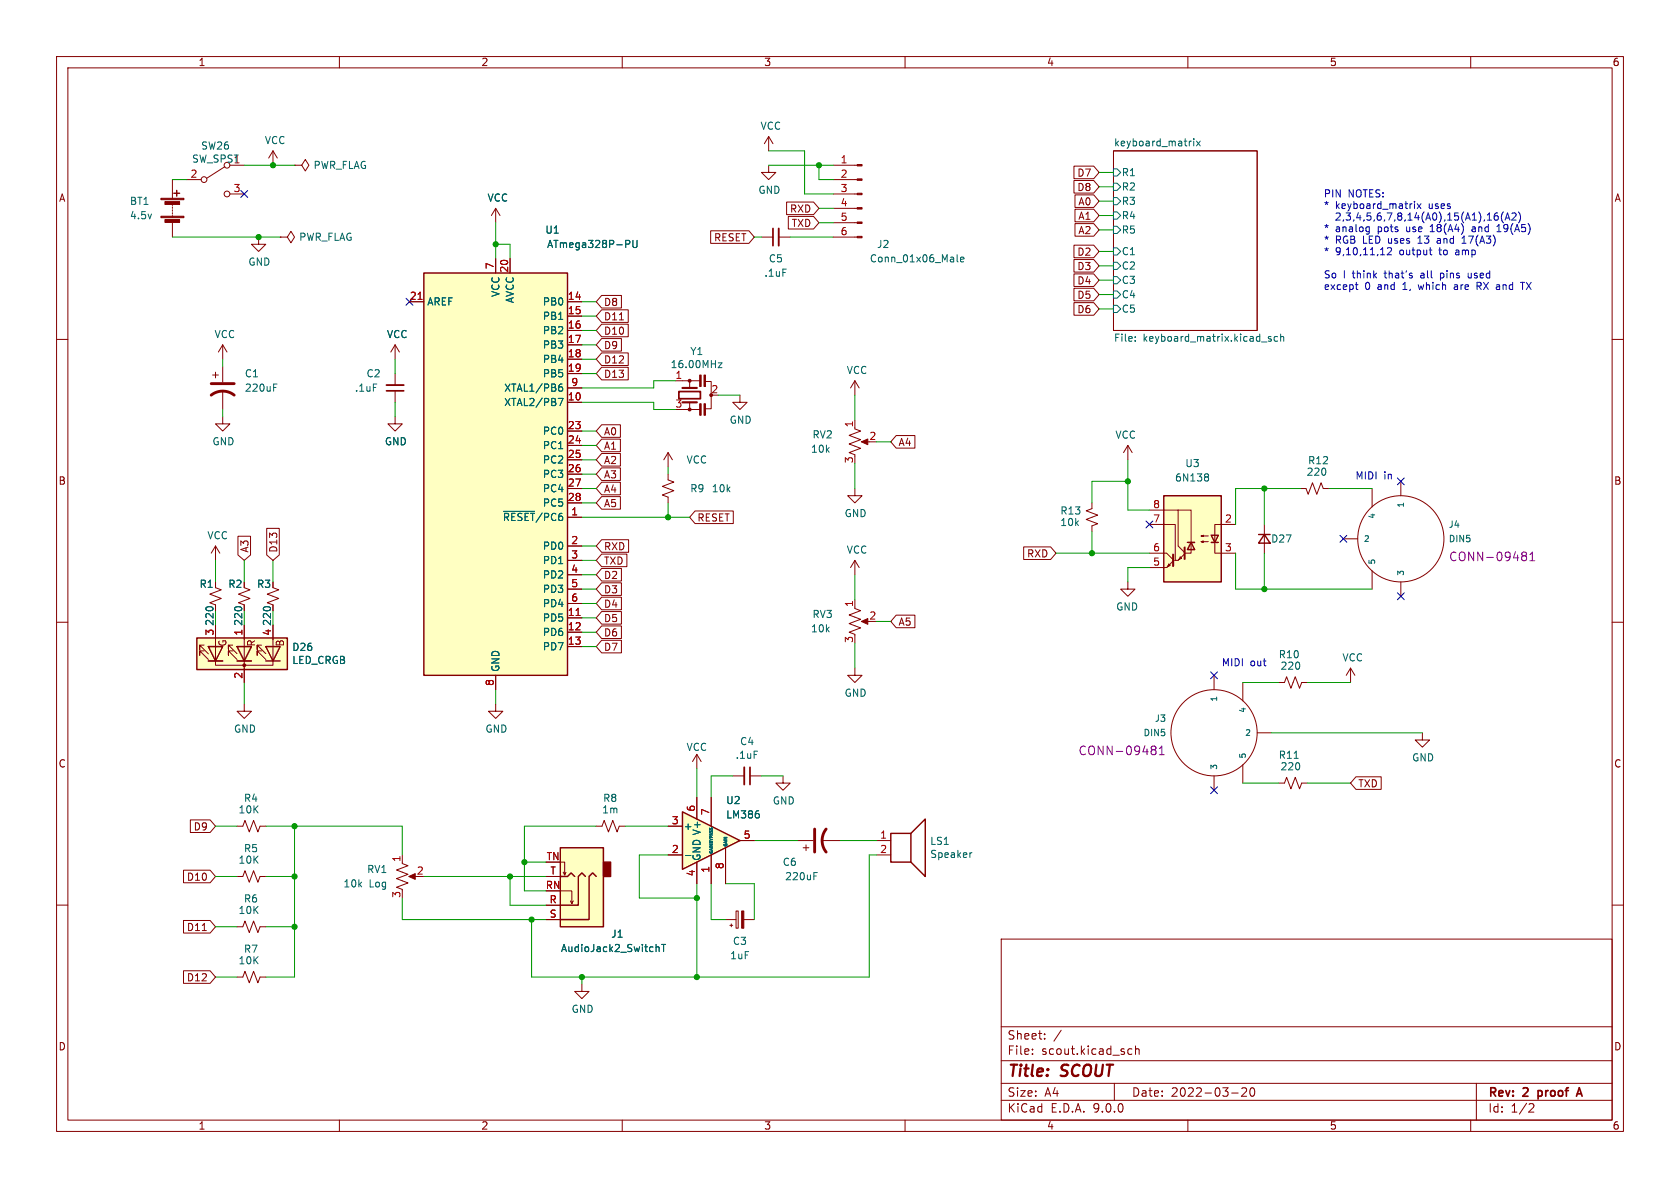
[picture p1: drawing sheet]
<svg xmlns="http://www.w3.org/2000/svg" width="297mm" height="210mm" viewBox="0 0 297 210" stroke-linecap="round" stroke-linejoin="round" font-family="sans-serif">
<g fill="none" stroke="#840000" stroke-width=".18">
<path d="M10 10h277v190h-277zM12 12h273v186h-273zM60 10v2M110 10v2M160 10v2M210 10v2M260 10v2M196.8 26.7h25.4v31.7h-25.4zM10 60h2M130.8 69.9v1.2h1.3l-1.3 1.3-1.3-1.3h1.3M285 60h2M38.1 96.5l-.8 1.3"/>
<path d="M38.1 96.5l.8 1.3M38.1 96.5v2.6M118.1 83.8v1l1 .4-2 .8 2 .7-2 .8 1 .4v1M118.1 80l-.8 1.3M118.1 80l.8 1.3M118.1 80v2.6M151.1 86.4v1.2h1.3l-1.3 1.3-1.2-1.3h1.2M151.1 99.1l-.7 1.2M151.1 99.1l.8 1.2M151.1 99.1v2.5M223.5 92.7v5.1M229.9 86.4h1l.4 1 .7-2.1 .8 2.1 .8-2.1 .3 1.1h1"/>
<path d="M237.5 95.3h2.5M242.6 86.4v3.2M247.6 85.1v2.5M10 110h2M242.6 100.9v3.2M247.6 102.9v2.5M285 110h2M141 148.6h2.8M142 149.9h1M142.5 149.4v1M145.3 148.6h3.3M10 160h2"/>
<path d="M102.9 174v1.3h1.2l-1.2 1.2-1.3-1.2h1.3M177 166h108v32h-108zM285 160h2M60 198v2M110 198v2M160 198v2M177 194.5h108M177 191.5h108M177 187.5h108M177 181.5h108M182.5 186.3v.1M182.5 185.5v.1"/>
<path d="M184.7 183.6v.1M184.7 182.8v.1M187.6 182.1l-1.3 2M197 191.5v3M199.5 186.3h.6M199.5 185.5h.6M200.7 185.5l.3-.1 .3 .1 .1 .9M200.7 184.9v1.5M210 198v2M217.7 193.2h1.2M219.5 192.4l.6-.1 .2 .1 .1 .3-.9 1.1h.9M221.1 192.4l.2-.1a.81 .81 0 0 1 .6 .6 .81 .81 0 0 1-.3 .8l-.1 .1a.81 .81 0 0 1-.4-1.4z"/>
<path d="M260 198v2M261 191.5v6.5M270.5 195.1l.5 .1 .2 .3-1 1.1h1"/>
<circle cx="247.6" cy="95.2" r="7.6"/>
</g>
<path d="M271.9 192.8v1.5M271.9 193.7l.2 .1M272.1 192.8l-.2 .1M278.7 193.8l.5-1.5 .5 1.5M278.8 193.4h.8" fill="none" stroke="#840000" stroke-width=".3"/>
<g fill="none" stroke="#006464" stroke-width=".18">
<path d="M196.8 29.8h.7l.6 .7-.6 .6h-.7zM196.8 32.4h.7l.6 .6-.6 .7h-.7zM196.8 34.9h.7l.6 .7-.6 .6h-.7zM196.8 37.5h.7l.6 .6-.6 .6h-.7zM210.5 24.9h.1M211 24.5v.1M211 24.9v.9M211.5 24.9l.7 .9M212.2 24.9l-.7 .9M196.8 43.8h.7l.6 .7-.6 .6h-.7zM196.8 46.4h.7l.6 .6-.6 .6h-.7zM196.8 48.9h.7l.6 .6-.6 .7h-.7z"/>
<path d="M196.8 51.4h.7l.6 .7-.6 .6h-.7zM196.8 54h.7l.6 .6-.6 .6h-.7zM196.8 40h.7l.6 .6-.6 .7h-.7zM200.7 59.5v.2M224.7 59.5h-.3l-.2 .2 .1 .1 .4 .2v.3h-.5M225.9 59.5h-.4l-.2 .2 .1 .6h.5M226.4 59.6l.2-.1h.3v.8M226.4 59.1v1.2M200.7 60.2v.1M143.9 154.9h.4M143.9 154.2h.6"/>
</g>
<path d="M144 146.6v4M146 146.6a3.3 3.3 0 0 0 0 4" fill="none" stroke="#840000" stroke-width=".51"/>
<path d="M269.2 98.2l.1 .1M269.2 97.7l.4-.1 .2 .1 .1 .3-.3 .3M269.3 98.3h.3M269.3 98.3h-.1M269.6 98.3l.3 .2-.1 .5-.2 .1-.4-.1M270.5 99.1h.8M270.5 98l.4-.4v1.5" fill="none" stroke="#840084" stroke-width=".18"/>
<path d="M222.5 94.5h2M223.5 94.5l1 1.5h-2z" fill="none" stroke="#840000" stroke-width=".25"/>
<path d="M120.6 143.5l10.2 5.1-10.2 5.1z" fill="#ffffc2"/>
<path d="M120.6 143.5l10.2 5.1-10.2 5.1zM157.5 147.3h3.5v5.1h-3.5zM161 147.3l2.6-2.5v10.1l-2.6-2.5" fill="none" stroke="#840000" stroke-width=".25"/>
<path d="M105.4 146.1h1l.4-1.1 .8 2.1 .7-2.1 .8 2.1 .4-1h1M118.1 146.1h2.5M118.1 151.1h2.5M123.2 141v3.8M123.2 152.4v3.8M125.7 141v5.1M125.7 151.1v5.1M128.3 149.9v6.3M130.8 148.6h2.5M154.9 151.1h2.6M154.9 148.6h2.6" fill="none" stroke="#840000" stroke-width=".18"/>
<path d="M121.2 151.2h.9M134.2 143.9v.6M171.8 150.7l-.3 .2" fill="none" stroke="#006464" stroke-width=".18"/>
<path d="M74.9 48.3h25.4v71.1h-25.4z" fill="#ffffc2"/>
<path d="M74.9 48.3h25.4v71.1h-25.4z" fill="none" stroke="#840000" stroke-width=".25"/>
<g fill="none" stroke="#840000" stroke-width=".18">
<path d="M135.9 29.2v1.3h1.3l-1.3 1.3-1.3-1.3h1.3M72.4 53.3h2.5M87.6 45.7v2.6M90.2 45.7v2.6M100.3 53.3h2.6M100.3 55.9h2.6M100.3 58.4h2.6M134.6 41.9h2.1M137.7 41.9h2M100.3 61h2.6M100.3 63.5h2.6M100.3 66h2.6"/>
<path d="M100.3 68.6h2.6M100.3 71.1h2.6M100.3 76.2h2.6M100.3 78.7h2.6M119.4 67.3h4.3M120.6 72.4h3.1M121.9 67.3v1.2M121.9 71.1v1.3M124.6 67.4h1.1v4.9h-1M151.1 67.3v2.6M151.1 67.3l-.7 1.3M151.1 67.3l.8 1.3"/>
<path d="M100.3 81.3h2.6M100.3 83.8h2.6M100.3 86.4h2.6M100.3 88.9h2.6M100.3 91.4h2.6M100.3 96.5h2.6M100.3 99.1h2.6M193 88.9v1l-1 .4 2.1 .8-2.1 .7 2.1 .8-1.1 .4v1M87.6 119.4v2.5M100.3 101.6h2.6M100.3 104.1h2.6M100.3 106.7h2.6"/>
<path d="M100.3 109.2h2.6M100.3 111.8h2.6M100.3 114.3h2.6M151.1 107.6l1 .4-2 .7 2 .8-2 .7 2 .8-2 .8 1 .3v.3M151.1 118.1v1.3h1.3l-1.3 1.3-1.2-1.3h1.2M151.1 106v1.3M152.7 109.9h1M214.6 119.4v2.5M238.8 118.1l-.8 1.3M238.8 118.1l.7 1.3M238.8 118.1v2.6M123.2 133.4l-.8 1.2"/>
<path d="M123.2 133.4l.8 1.2M123.2 133.4v2.5M129.5 137.2h2.1M132.6 137.2h2M138.4 137.2v1.2h1.3l-1.3 1.3-1.2-1.3h1.2M214.6 137.2v2.5M219.7 120.7v3.2M219.7 135.2v3.2M222.2 129.5h2.6M226.1 138.4h1l.4-1 .7 2 .8-2 .7 2 .4-1h1M226.1 120.7h1l.4-1.1 .7 2.1 .8-2.1 .7 2.1 .4-1h1M251.5 129.5v1.3h1.2l-1.2 1.3-1.3-1.3h1.3"/>
<circle cx="214.6" cy="129.5" r="7.6"/>
</g>
<path d="M73.9 52.9h.7M101.8 108.8h.8" fill="none" stroke="#a90000" stroke-width=".18"/>
<path d="M110.6 42.5h.5l.2 .2-.1 .4-.6 .1M111.9 42.5v1l.2 .3 .4-.1 .1-.2v-1M98.7 70.4h.8l-.5 1.3M98.8 68.5l.4-.1 .3 .2-.1 .5-.4 .1-.2-.2M99.4 67.9l-.4 .1-.2 .2M127 64.1h.6l-.6 .9h.6M89 90.4h5.5M228.8 134.1h.7" fill="none" stroke="#006464" stroke-width=".18"/>
<path d="M136.7 40.4v3M120 69.2h3.8v1.3h-3.8zM132.6 135.6v3.1" fill="none" stroke="#840000" stroke-width=".3"/>
<path d="M137.7 40.4v3M131.6 135.6v3.1" fill="none" stroke="#840000" stroke-width=".33"/>
<path d="M203.6 132.5h.2M203.6 132l.5-.1 .2 .1 .1 .3-.3 .2M203.8 132.5h.3M203.8 132.5l-.2 .1M204.1 132.5l.3 .3-.1 .5-.2 .1-.5-.1M205 133.4h.8M205 132.3l.4-.4v1.5" fill="none" stroke="#840084" stroke-width=".18"/>
<g fill="#840000" stroke="#840000" stroke-width=".18">
<path d="M152.3 109.9l1.1-.6v1.1z"/>
<path d="M123.7 66.3h.3v2h-.3z"/>
<path d="M124.5 66.3h.2v2h-.2z"/>
<path d="M123.7 71.4h.3v2h-.3z"/>
<path d="M124.5 71.4h.2v2h-.2z"/>
<circle cx="121.9" cy="67.3" r=".25"/>
<circle cx="121.9" cy="72.4" r=".25"/>
</g>
<path d="M120.6 68.6h2.6M120.6 71.1h2.6" fill="none" stroke="#840000" stroke-width=".38"/>
<path d="M99.1 149.9h7.6v13.9h-7.6z" fill="#ffffc2"/>
<path d="M106.7 152.4h1.2v2.5h-1.2z" fill="#840000" stroke="#840000" stroke-width=".25"/>
<path d="M99.1 149.9h7.6v13.9h-7.6zM99.1 154.9h1.2l.7-.6 .6 .6M103.5 154.9l-.6-.6-.7 .6v5.1h-3.1M105.4 154.9l-.6-.6-.7 .6v7.7h-5" fill="none" stroke="#840000" stroke-width=".25"/>
<path d="M199.4 78.7l.8 1.3M199.4 78.7l-.8 1.3M199.4 78.7v2.6M41.9 154.9h1l.4-1 .8 2.1 .7-2.1 .8 2.1 .4-1.1h1M96.5 154.9h2.6M99.1 157.5h2v2.3l.2-.5M99.1 152.4h.7v2.3l.3-.5M99.6 154.2l.2 .5M100.8 159.3l.3 .5M96.5 162.6h2.6M96.5 160h2.6" fill="none" stroke="#840000" stroke-width=".18"/>
<path d="M116 167.4h.5v.8M117 166.9h.7M117.3 166.9v1.3" fill="none" stroke="#006464" stroke-width=".18"/>
<path d="M205.7 87.6h10.2v15.3h-10.2z" fill="#ffffc2"/>
<path d="M30.7 34.2h1M31.2 33.7v1M205.7 87.6h10.2v15.3h-10.2zM209.9 95.9h1.3M210.6 95.9l.6 1.3h-1.3zM214.1 94.6h1.3l-.6 1.3zM214.1 95.9h1.3" fill="none" stroke="#840000" stroke-width=".25"/>
<g fill="none" stroke="#840000" stroke-width=".18">
<path d="M30.5 31.8v3.3M30.5 36.1v.2M30.5 36.6v.2M30.5 37.1v.2M30.5 37.6v.2M30.5 38.1v.3M30.5 39.4v2.5M33 31.8h2.6M39.8 29.5l-3.2 2M40.6 29.2h2.6M40.6 34.3h2.6M48.3 26.7l-.8 1.2"/>
<path d="M48.3 26.7l.7 1.2M48.3 26.7v2.5M52.1 29.2h1.2l.7-1 .6 1-.6 1-.7-1M52.1 29.2h.1M87.6 36.8l-.7 1.3M87.6 36.8l.8 1.3M87.6 36.8v2.6M135.9 24.1l-.8 1.3M135.9 24.1l.8 1.3M135.9 24.1v2.6M49.5 41.9h1.3l.6-1 .7 1-.7 1-.6-1M49.5 41.9h.1"/>
<path d="M69.8 73.7v1.2h1.3l-1.3 1.3-1.2-1.3h1.2M69.8 61l-.7 1.2M69.8 61l.8 1.2M69.8 61v2.5M151.1 75.8l1 .4-2 .8 2 .7-2 .8 2 .7-2 .8 1 .4v.2M151.1 74.3v1.3M152.7 78.1h1M203.2 90.2h5.1v6.3l1.1 1.2M203.2 92.7h4.6v6.4M203.2 97.8h3l1.2 1.1M206.6 99.7l.3 .2-.5 .3zM207.4 99.2l-1.2 1.1h-3"/>
<path d="M208.3 90.2h2.3v7.6h-1.1M208.7 98.4l.2 .3-.5 .2zM209.4 97.9l-1.1 1.2h-.7M212.3 94.7l.4-.1v.3l-.4-.2h1.3M212.3 95.8l.4-.2v.3l-.4-.1h1.3M218.4 92.7h-3.6v5.1h3.6M38.1 102.9v1l1 .4-2 .7 2 .8-2 .8 1 .3v1.1M48.3 102.9v1l1 .4-2.1 .7 2.1 .8-2.1 .8 1.1 .3v1.1M43.2 124.5v1.2h1.2l-1.2 1.3-1.3-1.3h1.3M87.6 124.5v1.2h1.3l-1.3 1.3-1.2-1.3h1.2M41.9 146.1h1l.4-1.1 .8 2.1 .7-2.1 .8 2.1 .4-1h1M71.1 152.7l1 .3-2 .8 2 .8-2 .7 2 .8-2 .7 1 .4v.3"/>
<path d="M71.1 151.1v1.3M72.6 154.9h1.1M41.9 172.7h1l.4-1 .8 2 .7-2 .8 2 .4-1h1M41.9 163.8h1l.4-1 .8 2 .7-2 .8 2 .4-1h1"/>
<circle cx="36.1" cy="31.8" r=".51"/>
<circle cx="40.1" cy="34.3" r=".51"/>
</g>
<path d="M207.4 98v2.1M209.4 96.8v2" fill="none" stroke="#840000" stroke-width=".36"/>
<path d="M213.2 83.8h.2l.3 .2-.3 .3M213.2 84.3h.2M213.4 84.3l.3 .3v.2l-.2 .2h-.3" fill="none" stroke="#006464" stroke-width=".18"/>
<g fill="#840000" stroke="#840000" stroke-width=".18">
<path d="M152.3 78.1l1.1-.5v1z"/>
<path d="M72.3 154.9l1.1-.5v1z"/>
<path d="M28.4 35.1h4.1v.2h-4.1z"/>
<path d="M28.4 38.2h4.1v.3h-4.1z"/>
<path d="M29.2 35.6h2.5v.5h-2.5z"/>
<path d="M29.2 38.8h2.5v.5h-2.5z"/>
</g>
<path d="M34.8 112.8h16v5.6h-16z" fill="#ffffc2"/>
<g fill="#840000" stroke="#840000" stroke-width=".18">
<path d="M151.5 29.1h.9v.2h-.9z"/>
<path d="M151.5 31.6h.9v.3h-.9z"/>
<path d="M151.5 34.2h.9v.2h-.9z"/>
<path d="M151.5 36.7h.9v.3h-.9z"/>
<path d="M151.5 39.2h.9v.3h-.9z"/>
<path d="M151.5 41.8h.9v.2h-.9z"/>
<path d="M131.1 161h.4v3.1h-.4z"/>
<circle cx="43.2" cy="117.6" r=".25"/>
</g>
<path d="M34.8 112.8h16v5.6h-16zM36.8 114.3h2.6l-1.3 2.5zM36.8 116.8h2.6M41.9 114.3h2.5l-1.2 2.5zM41.9 116.8h2.5M47 114.3h2.5l-1.2 2.5zM47 116.8h2.5" fill="none" stroke="#840000" stroke-width=".25"/>
<g fill="none" stroke="#840000" stroke-width=".18">
<path d="M139.1 35.7h4.7l1 1.1-1 1.1h-4.7zM139.4 38.3h4.4l1 1.1-1 1.1h-4.4zM147.3 29.2h4.2M147.3 31.8h4.2M147.3 34.3h4.2M147.3 36.8h4.2M147.3 39.4h4.2M189.9 29.4h3.5l.9 1.1-.9 1.1h-3.5zM189.9 31.9h3.5l.9 1.1-.9 1.1h-3.5zM190 37h3.4l.9 1.1-.9 1.1h-3.4zM190 34.4h3.4l.9 1.2-.9 1.1h-3.4zM190 39.5h3.4l.9 1.1-.9 1.2h-3.4z"/>
<path d="M45.7 41.9v1.3h1.3l-1.3 1.3-1.3-1.3h1.3M72.4 53.3h2.5M87.6 45.7v2.6M90.2 45.7v2.6M100.3 53.3h2.6M100.3 55.9h2.6M100.3 58.4h2.6M106.4 59.8h3.5v2.3h-3.5l-1-1.1zM106.4 54.8h4.7v2.2h-4.7l-1-1.1zM106.4 52.2h3.5v2.3h-3.5l-1-1.2zM106.4 57.3h4.7v2.2h-4.7l-1-1.1zM109.5 56.6h.7"/>
<path d="M125.6 40.8h6.8l.9 1.1-.9 1.1h-6.8zM147.3 41.9h4.2M189.9 48.4h3.5l.9 1.1-.9 1.1h-3.5zM189.9 51h3.5l.9 1.1-.9 1.1h-3.5zM189.9 45.9h3.5l.9 1.1-.9 1.1h-3.5zM189.9 53.5h3.5l.9 1.1-.9 1.1h-3.5zM189.9 43.3h3.5l.9 1.2-.9 1.1h-3.5zM37.6 66.3h1M38.1 65.8v1M39.4 73.7v1.2h1.2l-1.2 1.3-1.3-1.3h1.3M39.4 61v2.5M39.4 64.8v2.8"/>
<path d="M39.4 69.1v3.3M39.4 61l-.8 1.2M39.4 61l.7 1.2M69.8 66v2.1M69.8 69.1v2M100.3 61h2.6M100.3 63.5h2.6M100.3 66h2.6M100.3 68.6h2.6M100.3 71.1h2.6M100.3 76.2h2.6M100.3 78.7h2.6"/>
<path d="M106.4 62.4h4.7v2.2h-4.7l-1-1.1zM106.4 64.9h4.7v2.3h-4.7l-1-1.2zM106.4 77.6h3.3v2.3h-3.3l-1-1.2zM106.4 75.1h3.3v2.2h-3.3l-1-1.1zM158.4 77h3.3v2.2h-3.3l-.9-1.1zM42.1 94.8h2.2v3.3l-1.1 1-1.1-1zM47.1 93.4h2.3v4.7l-1.1 1-1.2-1zM100.3 81.3h2.6M100.3 83.8h2.6M100.3 86.4h2.6M100.3 88.9h2.6M100.3 91.4h2.6"/>
<path d="M100.3 96.5h2.6M100.3 99.1h2.6M106.4 87.8h3.3v2.2h-3.3l-1-1.1zM106.4 95.4h4.7v2.2h-4.7l-1-1.1zM106.4 97.9h4.4v2.3h-4.4l-1-1.1zM106.4 82.7h3.3v2.2h-3.3l-1-1.1zM106.4 80.2h3.3v2.2h-3.3l-1-1.1zM106.4 85.2h3.3v2.3h-3.3l-1-1.1zM122.9 90.3h6.7v2.3h-6.7l-1-1.2zM181 96.7h4.7l1 1.1-1 1.1h-4.7zM36.1 115.1h-.8v.7v-.7l1.5 1.5M36.1 114h-.8v.8v-.8l1.5 1.6"/>
<path d="M36.8 116.8h2.6M36.8 114.3h.1M36.8 114.3h2.6zM38.1 110.5v7.1h10.2v-1M38.1 102.9v1M38.1 106.9v1.1M41.1 115.1h-.7v.7v-.7l1.5 1.5M41.1 114h-.7v.8v-.8l1.5 1.6M41.9 116.8h2.5M41.9 114.3h.1M41.9 114.3h2.5zM43.2 102.9v1l1 .4-2 .7 2 .8-2 .8 1 .3v1.1"/>
<path d="M43.2 110.5v10.2M46.2 115.1h-.7v.7v-.7l1.5 1.5M46.2 114h-.7v.8v-.8l1.5 1.6M48.3 102.9v1M48.3 106.9v1.1M48.3 110.5v6.3M87.6 119.4v2.5M100.3 101.6h2.6M100.3 104.1h2.6M100.3 106.7h2.6M100.3 109.2h2.6M100.3 111.8h2.6"/>
<path d="M100.3 114.3h2.6M106.4 110.6h3.5v2.3h-3.5l-1-1.1zM106.4 113.2h3.5v2.2h-3.5l-1-1.1zM106.4 105.6h3.5v2.2h-3.5l-1-1.1zM106.4 103h3.5v2.3h-3.5l-1-1.2zM106.4 108.1h3.5v2.2h-3.5l-1-1.1zM106.4 100.5h3.5v2.2h-3.5l-1-1.1zM158.4 108.7h3.3v2.3h-3.3l-.9-1.1zM199.4 102.9v1.2h-1.3l1.3 1.3 1.3-1.3h-1.3M239.7 137.3h4.5v2.2h-4.5l-.9-1.1zM32.4 153.8h4.7l1 1.1-1 1.2h-4.7zM33.7 144.9h3.4l1 1.2-1 1.1h-3.4z"/>
<path d="M96.5 154.9h2.6M118.1 146.1h2.5M118.1 151.1h2.5M123.2 141v3.8M123.2 152.4v3.8M125.7 141v5.1M125.7 151.1v5.1M128.3 149.9v6.3M130.8 148.6h2.5M32.4 171.6h4.7l1 1.1-1 1.1h-4.7zM32.4 162.7h4.7l1 1.1-1 1.1h-4.7zM35.8 164.5h.7"/>
<path d="M96.5 162.6h2.6M96.5 160h2.6M128.3 162.6h1.8M129 163.6h.5M129.3 163.3v.5M130.1 161h.4v3.1h-.4zM131.5 162.6h1.8"/>
</g>
<path d="M68.3 69.1h3.1" fill="none" stroke="#840000" stroke-width=".3"/>
<path d="M68.3 68.1h3.1" fill="none" stroke="#840000" stroke-width=".33"/>
<g fill="none" stroke="#006464" stroke-width=".18">
<path d="M110.6 42.5h.5l.2 .2-.1 .4-.6 .1M111.9 42.5v1l.2 .3 .4-.1 .1-.2v-1M169.2 45v1.1l.2 .2M169.8 45.9l.6-.1v-.3h-.4l-.2 .1 .1 .6h.5M48.4 68.5h.4M48.4 67.9h.6M98.7 70.4h.8l-.5 1.3M98.8 68.5l.4-.1 .3 .2-.1 .5-.4 .1-.2-.2M99.4 67.9l-.4 .1-.2 .2M89 90.4h5.5M121.2 151.2h.9M134.2 143.9v.6"/>
<path d="M116 167.4h.5v.8M117 166.9h.7M117.3 166.9v1.3"/>
</g>
<path d="M37.3 69.9a3.3 3.3 0 0 1 4.1 0M37.3 67.8h4.1" fill="none" stroke="#840000" stroke-width=".51"/>
<g fill="none" stroke="#009600" stroke-width=".18">
<path d="M30.5 31.8h2.5M43.2 29.2h8.9M87.6 39.4v6.3M135.9 29.2h11.4M135.9 26.7h6.3v7.6h5.1M144.8 39.4h2.5M144.8 29.2v2.6h2.5M144.8 36.8h2.5M194.3 33h2.5M194.3 30.5h2.5M194.3 35.6h2.5M194.3 38.1h2.5"/>
<path d="M30.5 41.9h19M87.6 43.2h2.6v2.5M102.9 53.3h2.5M102.9 55.9h2.5M102.9 58.4h2.5M133.3 41.9h1.3M139.7 41.9h7.6M194.3 44.5h2.5M194.3 40.6h2.5M194.3 47h2.5M194.3 49.5h2.5M194.3 54.6h2.5"/>
<path d="M194.3 52.1h2.5M39.4 63.5v1.3M39.4 72.4v1.3M69.8 63.5v2.5M69.8 71.1v2.6M102.9 66h2.5M102.9 61h2.5M102.9 63.5h2.5M102.9 71.1h12.7v1.3h3.8M102.9 78.7h2.5M102.9 76.2h2.5M119.4 67.3h-3.8v1.3h-12.7"/>
<path d="M127 69.9h3.8M151.1 69.9v4.4M154.9 78.1h2.6M38.1 99.1v3.8M43.2 99.1v3.8M48.3 99.1v3.8M102.9 86.4h2.5M102.9 99.1h2.5M102.9 91.4h19M102.9 83.8h2.5M102.9 81.3h2.5M102.9 88.9h2.5"/>
<path d="M102.9 96.5h2.5M118.1 82.6v1.2M118.1 88.9v2.5M151.1 81.9v4.5M186.7 97.8h16.5M193 94v3.8M199.4 81.3v8.9h3.8M199.4 85.1h-6.4v3.8M218.4 97.8v6.3h24.2M223.5 86.4v6.3M223.5 97.8v6.3M229.9 86.4h-11.5v6.3"/>
<path d="M234.9 86.4h7.7M102.9 111.8h2.5M102.9 114.3h2.5M102.9 109.2h2.5M102.9 101.6h2.5M102.9 106.7h2.5M102.9 104.1h2.5M151.1 101.6v4.4M151.1 113.7v4.4M154.9 109.9h2.6M203.2 100.3h-3.8v2.6M43.2 120.7v3.8"/>
<path d="M87.6 121.9v2.6M123.2 135.9v5.1M129.5 137.2h-3.8v3.8M134.6 137.2h3.8M219.7 138.4h6.4M219.7 120.7h6.4M224.8 129.5h26.7M231.1 138.4h7.7M231.1 120.7h7.7M38.1 146.1h3.8M38.1 154.9h3.8M47 146.1h24.1v5"/>
<path d="M47 154.9h5.1M52.1 146.1v26.6h-5.1M71.1 158.8v3.8h25.4M74.9 154.9h21.6M90.2 154.9v5.1h6.3M92.7 152.4h3.8M105.4 146.1h-12.7v11.4h3.8M110.5 146.1h7.6M118.1 151.1h-5.1v7.7h10.2M123.2 156.2v16.5M125.7 156.2v6.4h2.6M128.3 156.2h5v6.4"/>
<path d="M133.3 148.6h7.7M148.6 148.6h6.3M154.9 151.1h-1.2v21.6h-59.7v-10.1M38.1 172.7h3.8M38.1 163.8h3.8M47 163.8h5.1M102.9 172.7v1.3"/>
</g>
<g fill="none" stroke="#000084" stroke-width=".18">
<path d="M42.6 33.7l1.2 1.2M43.8 33.7l-1.2 1.2M71.8 52.7l1.2 1.2M73 52.7l-1.2 1.2M202.6 92.1l1.2 1.2M203.8 92.1l-1.2 1.2M236.9 94.6l1.2 1.3M238.1 94.6l-1.2 1.3M247 84.5l1.3 1.2M248.3 84.5l-1.3 1.2M214 118.8l1.2 1.2M215.2 118.8l-1.2 1.2"/>
<path d="M247 104.8l1.3 1.2M248.3 104.8l-1.3 1.2M214 139.1l1.2 1.2M215.2 139.1l-1.2 1.2"/>
</g>
<g fill="none" stroke="#0000c2" stroke-width=".18">
<path d="M250.1 35.6v.1M250.1 36v.9M250.5 36l.7 .9M251.2 36l-.7 .9M264.8 37.6l-.4 .1a.86 .86 0 0 0 0 1.2l.4-.1 .1-.4-.3-.3-.3 .1-.1 .2M265.8 37.5a1.47 1.47 0 0 0-.1 1.8M266.1 38.9l.4-1.3 .4 1.3M266.2 38.5h.6M267.3 37.8l.5-.2 .2 .4-.8 .9h.8M268.4 37.5a1.47 1.47 0 0 1 .1 1.8M239.6 50.3h.5M239.8 49.9v1.1l.3 .2"/>
<path d="M242.1 40.1v1l-.3 .3M242.1 40.9l-.4 .1M245.9 43.9v.4l-.7 .7h.8M250.7 43h.7M250.8 42l-.1 .1M252.7 44.2h.4M252.8 41h.8M252.9 45h.2M254.2 42.5l-.1 .2 .1 .3M254.7 48.3v1.3M254.7 49.1h.1M254.8 48.3h-.1"/>
<path d="M257.3 50.7l-.2 .2 .2 .3M258.5 43h.7M258.8 41.7v1.3M259.6 48.3v.7l.3 .1M260.4 40.5l-.2 .2 .2 .3M261.1 49.9v1.3M261.1 50.6h.5M261.4 50.6l.5 .6M264.6 41h.8M264.6 40l.4-.3v1.3M268.8 49.9h.7M269.2 49.9v1.3"/>
</g>
<path d="M73.9 52.9h.7M101.8 108.8h.8" fill="none" stroke="#a90000" stroke-width=".18"/>
<g fill="#009600" stroke="#009600" stroke-width=".18">
<circle cx="199.4" cy="85.1" r=".46"/>
<circle cx="223.5" cy="104.1" r=".46"/>
<circle cx="223.5" cy="86.4" r=".46"/>
<circle cx="144.8" cy="29.2" r=".46"/>
<circle cx="193" cy="97.8" r=".46"/>
<circle cx="123.2" cy="172.7" r=".46"/>
<circle cx="123.2" cy="158.8" r=".46"/>
<circle cx="102.9" cy="172.7" r=".46"/>
<circle cx="52.1" cy="163.8" r=".46"/>
<circle cx="52.1" cy="146.1" r=".46"/>
<circle cx="45.7" cy="41.9" r=".46"/>
<circle cx="48.3" cy="29.2" r=".46"/>
<circle cx="87.6" cy="43.2" r=".46"/>
<circle cx="92.7" cy="152.4" r=".46"/>
<circle cx="94" cy="162.6" r=".46"/>
<circle cx="52.1" cy="154.9" r=".46"/>
<circle cx="90.2" cy="154.9" r=".46"/>
<circle cx="118.1" cy="91.4" r=".46"/>
</g>
<g font-size="2.8" fill="#840000">
<text x="178" y="190.9">Title:</text>
<text x="187.7" y="190.9">SCOUT</text>
</g>
<g font-size="2.1" fill="#840084">
<text x="256.1" y="99.4">CONN-09481</text>
<text x="190.6" y="133.7">CONN-09481</text>
</g>
<g font-size="2.1" fill="#840000">
<text x="178" y="184">Sheet:</text>
<text x="178" y="186.7">File:</text>
<text x="184.1" y="186.7">scout.kicad_sch</text>
<text x="178" y="196.9">KiCad</text>
<text x="178" y="194.1">Size:</text>
<text x="184.7" y="194.1">A4</text>
<text x="185.7" y="196.9">E.D.A.</text>
<text x="193.3" y="196.9">9.0.0</text>
<text x="200" y="194.1">Date:</text>
<text x="207" y="194.1">2022-03-20</text>
<text x="263" y="194.3">Rev:</text>
<text x="263" y="196.9">Id:</text>
<text x="267.1" y="196.9">1/2</text>
<text x="269.4" y="194.3">2</text>
<text x="272.6" y="194.3">proof</text>
</g>
<g font-size="1.8" fill="#840000">
<text x="35" y="11.9">1</text>
<text x="85" y="11.9">2</text>
<text x="135" y="11.9">3</text>
<text x="185" y="11.9">4</text>
<text x="235" y="11.9">5</text>
<text x="285" y="11.9">6</text>
<text x="10.3" y="35.9">A</text>
<text x="190.4" y="31.4">D7</text>
<text x="190.4" y="34">D8</text>
<text x="285.3" y="35.9">A</text>
<text x="139.6" y="37.8">RXD</text>
<text x="139.9" y="40.3">TXD</text>
<text x="190.5" y="39.1">A1</text>
<text x="190.5" y="36.5">A0</text>
<text x="190.5" y="41.6">A2</text>
<text x="126.1" y="42.9">RESET</text>
<text x="190.4" y="47.9">D3</text>
<text x="190.4" y="45.4">D2</text>
<text x="190.4" y="50.5">D4</text>
<text x="190.4" y="53">D5</text>
<text x="106.7" y="56.8">D11</text>
<text x="106.7" y="54.3">D8</text>
<text x="106.7" y="59.4">D10</text>
<text x="190.4" y="55.6">D6</text>
<text x="106.7" y="61.9">D9</text>
<text x="106.7" y="64.5">D12</text>
<text x="106.7" y="67">D13</text>
<text x="106.7" y="77.2">A0</text>
<text x="106.7" y="79.7">A1</text>
<text x="106.7" y="82.2">A2</text>
<text x="158.7" y="79.1">A4</text>
<text x="10.3" y="85.9">B</text>
<text x="106.7" y="89.9">A5</text>
<text x="106.7" y="84.8">A3</text>
<text x="106.7" y="87.3">A4</text>
<text x="285.3" y="85.9">B</text>
<text x="123.2" y="92.4">RESET</text>
<text x="44.1" y="97.8" transform="rotate(-90 44.1 97.8)">A3</text>
<text x="49.2" y="97.8" transform="rotate(-90 49.2 97.8)">D13</text>
<text x="106.7" y="97.5">RXD</text>
<text x="106.7" y="100">TXD</text>
<text x="181.5" y="98.7">RXD</text>
<text x="106.7" y="107.6">D4</text>
<text x="106.7" y="105.1">D3</text>
<text x="106.7" y="102.6">D2</text>
<text x="106.7" y="112.7">D6</text>
<text x="106.7" y="110.2">D5</text>
<text x="158.7" y="110.8">A5</text>
<text x="40.2" y="114.4" transform="rotate(-90 40.2 114.4)">G</text>
<text x="45.3" y="114.4" transform="rotate(-90 45.3 114.4)">R</text>
<text x="50.4" y="114.4" transform="rotate(-90 50.4 114.4)">B</text>
<text x="106.7" y="115.3">D7</text>
<text x="10.3" y="135.9">C</text>
<text x="285.3" y="135.9">C</text>
<text x="240" y="139.4">TXD</text>
<text x="34.1" y="147">D9</text>
<text x="32.9" y="155.9">D10</text>
<text x="32.9" y="164.8">D11</text>
<text x="32.9" y="173.7">D12</text>
<text x="10.3" y="185.9">D</text>
<text x="285.3" y="185.9">D</text>
<text x="35" y="199.9">1</text>
<text x="85" y="199.9">2</text>
<text x="135" y="199.9">3</text>
<text x="185" y="199.9">4</text>
<text x="235" y="199.9">5</text>
<text x="285" y="199.9">6</text>
</g>
<g font-size="1.8" fill="#006464">
<text x="134.4" y="23.1">VCC</text>
<text x="33.9" y="29">SW_SPST</text>
<text x="35.5" y="26.6">SW26</text>
<text x="41.2" y="29">1</text>
<text x="46.7" y="25.7">VCC</text>
<text x="196.8" y="26">keyboard_matrix</text>
<text x="55.3" y="30.1">PWR_FLAG</text>
<text x="86.1" y="35.8">VCC</text>
<text x="134" y="34.5">GND</text>
<text x="198.2" y="31.3">R1</text>
<text x="198.2" y="33.9">R2</text>
<text x="22.9" y="36.4">BT1</text>
<text x="22.9" y="39">4.5v</text>
<text x="96.3" y="41.5">U1</text>
<text x="198.2" y="36.4">R3</text>
<text x="198.2" y="39">R4</text>
<text x="198.2" y="41.5">R5</text>
<text x="43.8" y="47.2">GND</text>
<text x="52.8" y="42.8">PWR_FLAG</text>
<text x="96.6" y="44">ATmega328P-PU</text>
<text x="135.8" y="46.6">C5</text>
<text x="153.7" y="46.6">Conn_01x06_Male</text>
<text x="154.9" y="44">J2</text>
<text x="198.2" y="45.3">C1</text>
<text x="198.2" y="47.9">C2</text>
<text x="88.5" y="52.6" transform="rotate(-90 88.5 52.6)">VCC</text>
<text x="91" y="53.7" transform="rotate(-90 91 53.7)">AVCC</text>
<text x="135" y="49.1">.1uF</text>
<text x="198.2" y="50.4">C3</text>
<text x="198.2" y="52.9">C4</text>
<text x="37.8" y="60">VCC</text>
<text x="68.3" y="60">VCC</text>
<text x="75.4" y="54.2">AREF</text>
<text x="95.9" y="54.2">PB0</text>
<text x="95.9" y="56.7">PB1</text>
<text x="95.9" y="59.3">PB2</text>
<text x="198.2" y="55.5">C5</text>
<text x="95.9" y="61.8">PB3</text>
<text x="95.9" y="64.4">PB4</text>
<text x="118.5" y="65.3">16.00MHz</text>
<text x="121.9" y="63">Y1</text>
<text x="196.8" y="60.7">File:</text>
<text x="202.1" y="60.7">keyboard_matrix.kicad_sch</text>
<text x="43.2" y="66.9">C1</text>
<text x="43.2" y="69.4">220uF</text>
<text x="62.6" y="69.4">.1uF</text>
<text x="64.7" y="66.9">C2</text>
<text x="89" y="69.4">XTAL1/PB6</text>
<text x="89" y="72">XTAL2/PB7</text>
<text x="95.9" y="66.9">PB5</text>
<text x="149.6" y="66.3">VCC</text>
<text x="95.9" y="77.1">PC0</text>
<text x="128.9" y="75.1">GND</text>
<text x="143.5" y="77.7">RV2</text>
<text x="197.1" y="77.7">VCC</text>
<text x="37.5" y="78.9">GND</text>
<text x="67.9" y="78.9">GND</text>
<text x="95.9" y="79.6">PC1</text>
<text x="95.9" y="82.1">PC2</text>
<text x="121.3" y="82.1">VCC</text>
<text x="143.3" y="80.2">10k</text>
<text x="209.4" y="82.8">U3</text>
<text x="231.1" y="82.3">R12</text>
<text x="95.9" y="84.7">PC3</text>
<text x="95.9" y="87.2">PC4</text>
<text x="95.9" y="89.8">PC5</text>
<text x="121.9" y="87.2">R9</text>
<text x="125.7" y="87.2">10k</text>
<text x="207.6" y="85.3">6N138</text>
<text x="230.9" y="84.3">220</text>
<text x="36.6" y="95.5">VCC</text>
<text x="88.8" y="92.3">~{RESET}/PC6</text>
<text x="149.2" y="91.6">GND</text>
<text x="187.3" y="93.2">10k</text>
<text x="187.4" y="91.2">R13</text>
<text x="95.9" y="97.4">PD0</text>
<text x="95.9" y="99.9">PD1</text>
<text x="149.6" y="98.1">VCC</text>
<text x="224.6" y="96.1">D27</text>
<text x="35.2" y="104.1">R1</text>
<text x="40.3" y="104.1">R2</text>
<text x="45.3" y="104.1">R3</text>
<text x="95.9" y="102.5">PD2</text>
<text x="95.9" y="105">PD3</text>
<text x="95.9" y="107.5">PD4</text>
<text x="37.9" y="110.7" transform="rotate(-90 37.9 110.7)">220</text>
<text x="43" y="110.7" transform="rotate(-90 43 110.7)">220</text>
<text x="48.1" y="110.7" transform="rotate(-90 48.1 110.7)">220</text>
<text x="95.9" y="110.1">PD5</text>
<text x="95.9" y="112.6">PD6</text>
<text x="143.3" y="112">10k</text>
<text x="143.5" y="109.4">RV3</text>
<text x="197.2" y="108.1">GND</text>
<text x="51.6" y="117.6">LED_CRGB</text>
<text x="51.6" y="115.3">D26</text>
<text x="88.5" y="118.9" transform="rotate(-90 88.5 118.9)">GND</text>
<text x="95.9" y="115.2">PD7</text>
<text x="226" y="116.6">R10</text>
<text x="226.3" y="118.6">220</text>
<text x="237.2" y="117.1">VCC</text>
<text x="149.2" y="123.4">GND</text>
<text x="41.3" y="129.7">GND</text>
<text x="85.7" y="129.7">GND</text>
<text x="130.7" y="131.9">C4</text>
<text x="121.3" y="132.9">VCC</text>
<text x="130" y="134.3">.1uF</text>
<text x="226" y="134.3">R11</text>
<text x="226.3" y="136.4">220</text>
<text x="249.6" y="134.8">GND</text>
<text x="42.1" y="144">10K</text>
<text x="43" y="142">R4</text>
<text x="106.4" y="144">1m</text>
<text x="106.5" y="142">R8</text>
<text x="128.3" y="142.3">U2</text>
<text x="136.5" y="142.4">GND</text>
<text x="120.8" y="146.9">+</text>
<text x="128.3" y="144.9">LM386</text>
<text x="164.3" y="149.6">LS1</text>
<text x="42.1" y="152.9">10K</text>
<text x="43" y="150.9">R5</text>
<text x="64.8" y="154.5">RV1</text>
<text x="124.1" y="152.3" transform="rotate(-90 124.1 152.3)">GND V+</text>
<text x="138.3" y="153.3">C6</text>
<text x="138.7" y="155.8">220uF</text>
<text x="164.3" y="151.9">Speaker</text>
<text x="42.1" y="161.8">10K</text>
<text x="43" y="159.7">R6</text>
<text x="60.6" y="157.1">10k</text>
<text x="65.2" y="157.1">Log</text>
<text x="108" y="166">J1</text>
<text x="129.5" y="167.2">C3</text>
<text x="42.1" y="170.7">10K</text>
<text x="43" y="168.6">R7</text>
<text x="99.1" y="168.5">AudioJack2_SwitchT</text>
<text x="129" y="169.8">1uF</text>
<text x="101" y="179.2">GND</text>
</g>
<g font-size="1.8" fill="#a90000">
<text x="148.5" y="29">1</text>
<text x="33.6" y="31.5">2</text>
<text x="41.2" y="34">3</text>
<text x="148.5" y="31.5">2</text>
<text x="148.5" y="34">3</text>
<text x="148.5" y="36.6">4</text>
<text x="148.5" y="39.1">5</text>
<text x="148.5" y="41.7">6</text>
<text x="87.4" y="47.7" transform="rotate(-90 87.4 47.7)">7</text>
<text x="72.3" y="53.1">21</text>
<text x="89.9" y="48.3" transform="rotate(-90 89.9 48.3)">20</text>
<text x="100.3" y="53.1">14</text>
<text x="100.3" y="55.6">15</text>
<text x="100.3" y="58.2">16</text>
<text x="100.3" y="60.7">17</text>
<text x="100.3" y="63.2">18</text>
<text x="100.3" y="65.8">19</text>
<text x="100.3" y="70.9">10</text>
<text x="100.9" y="68.3">9</text>
<text x="119.3" y="67.1">1</text>
<text x="125.7" y="69.6">2</text>
<text x="100.3" y="75.9">23</text>
<text x="119.3" y="72.1">3</text>
<text x="150.9" y="75.6" transform="rotate(-90 150.9 75.6)">1</text>
<text x="153.6" y="77.9">2</text>
<text x="100.3" y="78.5">24</text>
<text x="100.3" y="81">25</text>
<text x="100.3" y="83.6">26</text>
<text x="150.9" y="82" transform="rotate(-90 150.9 82)">3</text>
<text x="100.3" y="86.1">27</text>
<text x="100.3" y="88.6">28</text>
<text x="203.8" y="89.9">8</text>
<text x="100.9" y="91.2">1</text>
<text x="203.8" y="92.5">7</text>
<text x="216.5" y="92.5">2</text>
<text x="100.9" y="96.3">2</text>
<text x="100.9" y="98.8">3</text>
<text x="100.9" y="101.3">4</text>
<text x="203.8" y="97.5">6</text>
<text x="203.8" y="100.1">5</text>
<text x="216.5" y="97.5">3</text>
<text x="100.9" y="103.9">5</text>
<text x="100.9" y="106.4">6</text>
<text x="150.9" y="107.4" transform="rotate(-90 150.9 107.4)">1</text>
<text x="37.8" y="112.5" transform="rotate(-90 37.8 112.5)">3</text>
<text x="42.9" y="112.5" transform="rotate(-90 42.9 112.5)">1</text>
<text x="48" y="112.5" transform="rotate(-90 48 112.5)">4</text>
<text x="100.3" y="109">11</text>
<text x="100.3" y="111.5">12</text>
<text x="150.9" y="113.7" transform="rotate(-90 150.9 113.7)">3</text>
<text x="153.6" y="109.6">2</text>
<text x="100.3" y="114">13</text>
<text x="42.9" y="120.1" transform="rotate(-90 42.9 120.1)">2</text>
<text x="87.4" y="121.4" transform="rotate(-90 87.4 121.4)">8</text>
<text x="122.9" y="143.6" transform="rotate(-90 122.9 143.6)">6</text>
<text x="118.7" y="145.8">3</text>
<text x="125.5" y="144.2" transform="rotate(-90 125.5 144.2)">7</text>
<text x="131.4" y="148.3">5</text>
<text x="155.5" y="148.3">1</text>
<text x="70.9" y="152.5" transform="rotate(-90 70.9 152.5)">1</text>
<text x="73.6" y="154.7">2</text>
<text x="96.5" y="152.1">TN</text>
<text x="97.2" y="154.7">T</text>
<text x="118.7" y="150.9">2</text>
<text x="122.9" y="155" transform="rotate(-90 122.9 155)">4</text>
<text x="125.5" y="154.4" transform="rotate(-90 125.5 154.4)">1</text>
<text x="128" y="153.7" transform="rotate(-90 128 153.7)">8</text>
<text x="155.5" y="150.9">2</text>
<text x="70.9" y="158.8" transform="rotate(-90 70.9 158.8)">3</text>
<text x="96.4" y="157.2">RN</text>
<text x="97.1" y="159.8">R</text>
<text x="97.1" y="162.3">S</text>
</g>
<g font-size="1.8" fill="#0000c2">
<text x="233.9" y="35.1">PIN</text>
<text x="238.3" y="35.1">NOTES:</text>
<text x="233.9" y="37.2">*</text>
<text x="233.9" y="41.2">*</text>
<text x="236.1" y="37.2">keyboard_matrix</text>
<text x="236.1" y="41.2">analog</text>
<text x="236.3" y="39.2">2,3,4,5,6,7,8,14(A0),15(A1),16(A2)</text>
<text x="243.7" y="41.2">pots</text>
<text x="248.9" y="41.2">use</text>
<text x="252.7" y="37.2">uses</text>
<text x="253.3" y="41.2">18(A4)</text>
<text x="260.9" y="41.2">and</text>
<text x="265.5" y="41.2">19(A5)</text>
<text x="233.9" y="43.3">*</text>
<text x="233.9" y="45.3">*</text>
<text x="236.1" y="43.3">RGB LED uses</text>
<text x="236.1" y="45.3">9,10,11,12</text>
<text x="247.5" y="45.3">output</text>
<text x="251.1" y="43.3">13</text>
<text x="254.7" y="43.3">and</text>
<text x="254.7" y="45.3">to</text>
<text x="257.8" y="45.3">amp</text>
<text x="259.3" y="43.3">17(A3)</text>
<text x="233.9" y="49.4">So</text>
<text x="233.9" y="51.5">except</text>
<text x="237.5" y="49.4">I</text>
<text x="239.2" y="49.4">think</text>
<text x="241.3" y="51.5">0</text>
<text x="243.7" y="51.5">and</text>
<text x="245.1" y="49.4">that's</text>
<text x="248.3" y="51.5">1,</text>
<text x="251.3" y="51.5">which</text>
<text x="251.6" y="49.4">all</text>
<text x="255.3" y="49.4">pins</text>
<text x="257.7" y="51.5">are</text>
<text x="260.4" y="49.4">used</text>
<text x="261.9" y="51.5">RX and</text>
<text x="270.2" y="51.5">TX</text>
<text x="239.5" y="84.8">MIDI</text>
<text x="244.6" y="84.8">in</text>
<text x="215.9" y="117.9">MIDI</text>
<text x="221" y="117.9">out</text>
</g>
<g font-size="1.6" fill="#006464">
<text x="256" y="93.5">J4</text>
<text x="256" y="96.1">DIN5</text>
<text x="202.1" y="130.3">DIN5</text>
<text x="204.1" y="127.8">J3</text>
</g>
<g font-size="1.4" fill="#006464">
<text x="248.4" y="89.9" transform="rotate(-90 248.4 89.9)">1</text>
<text x="241" y="96">2</text>
<text x="243.3" y="91.8" transform="rotate(-90 243.3 91.8)">4</text>
<text x="243.3" y="99.9" transform="rotate(-90 243.3 99.9)">5</text>
<text x="248.4" y="101.9" transform="rotate(-90 248.4 101.9)">3</text>
<text x="215.4" y="124.2" transform="rotate(-90 215.4 124.2)">1</text>
<text x="220" y="130.3">2</text>
<text x="220.4" y="126.1" transform="rotate(-90 220.4 126.1)">4</text>
<text x="215.4" y="136.1" transform="rotate(-90 215.4 136.1)">3</text>
<text x="220.4" y="134.2" transform="rotate(-90 220.4 134.2)">5</text>
</g>
<g font-size=".7" fill="#006464">
<text x="128.8" y="149.7" transform="rotate(-90 128.8 149.7)">GAIN</text>
<text x="126.2" y="151" transform="rotate(-90 126.2 151)">GAINBYPASS</text>
</g>
</svg>
